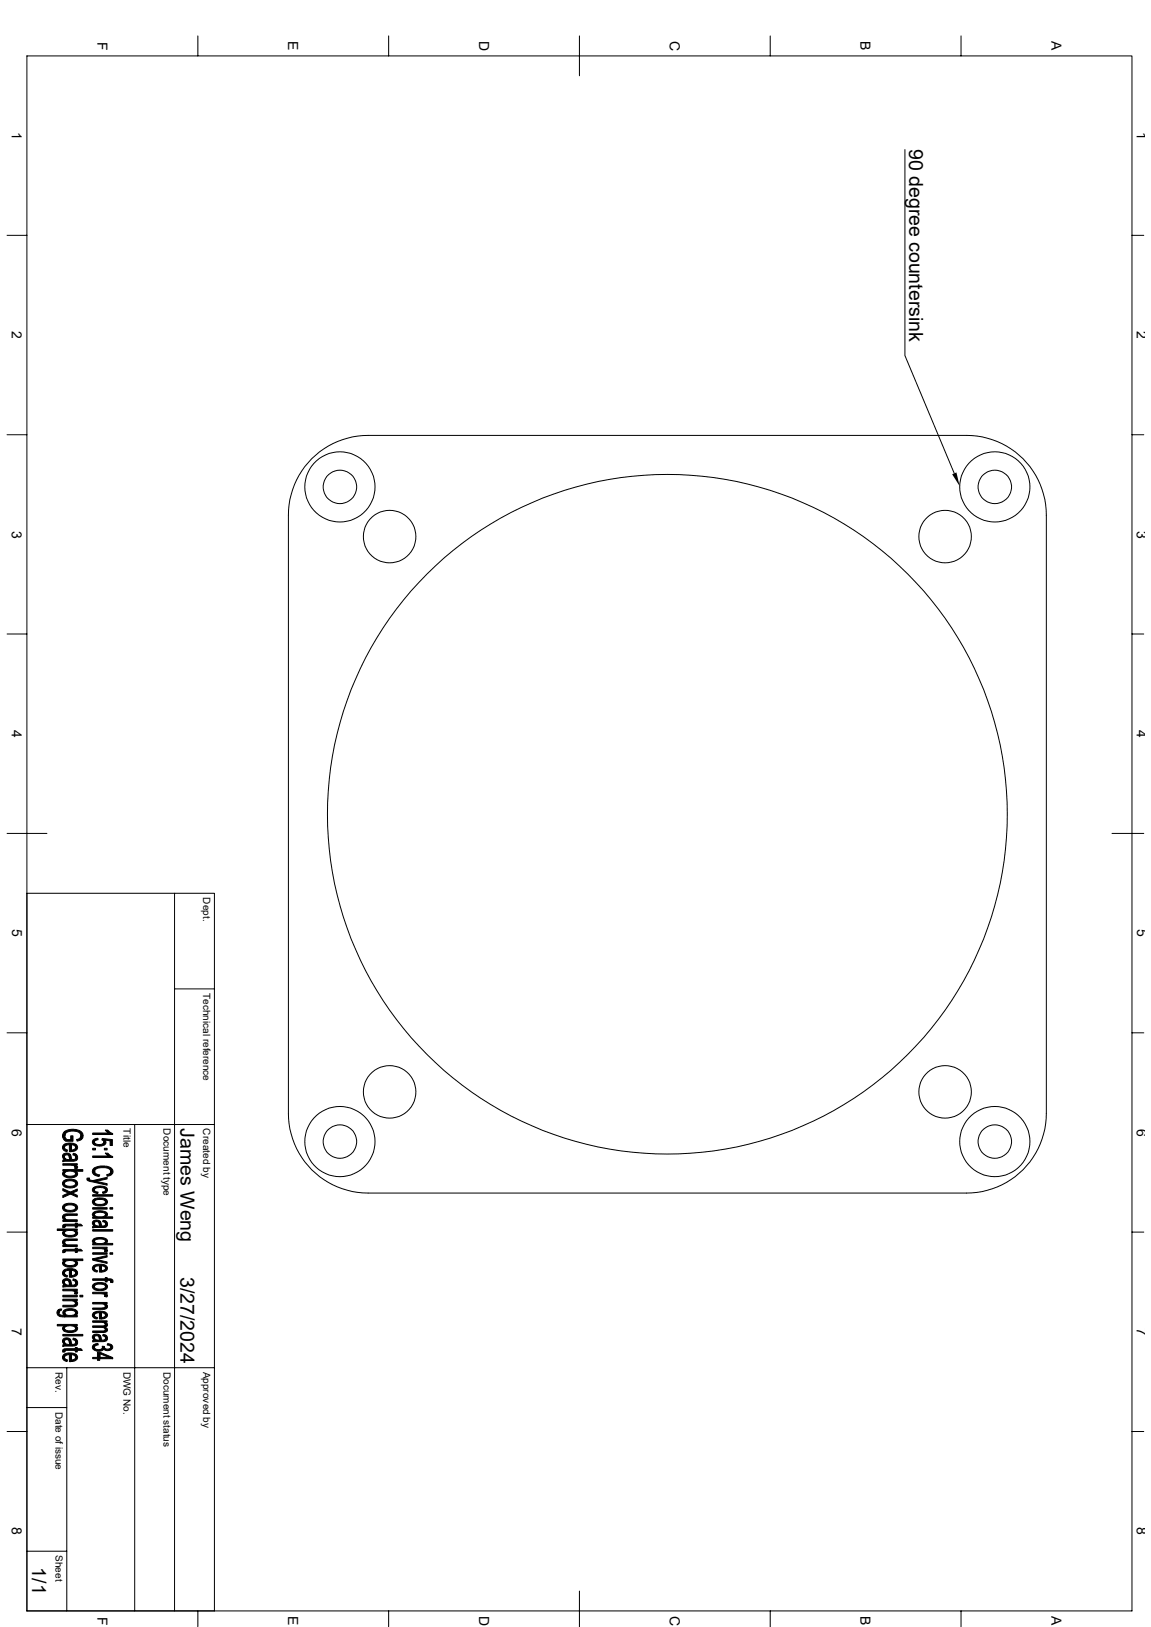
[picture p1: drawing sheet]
<svg xmlns="http://www.w3.org/2000/svg" width="297mm" height="420mm" viewBox="0 0 297 420" stroke-linecap="round" stroke-linejoin="round" font-family="sans-serif">
<g fill="none" stroke="#000" stroke-width=".26">
<path d="M6.9 14.4h285.2v401.4h-285.2zM51.1 9.3v5.1M100.3 9.3v5.1M149.5 9.3v10.3M198.8 9.3v5.1M248 9.3v5.1M233.5 38.6v53.2l12.8 30.4M1.8 60.7h5.1M292.1 60.7h3M1.8 112.2h5.1M80.4 118.4a20.7 20.7 0 0 1 14.6-6h154.4a20.5 20.5 0 0 1 20.6 20.6v154.4a20.5 20.5 0 0 1-20.6 20.6h-154.4a20.5 20.5 0 0 1-20.6-20.6v-154.4a20.7 20.7 0 0 1 6-14.6zM292.1 112.2h3"/>
<path d="M1.8 163.7h5.1M292.1 163.7h3M1.8 215.1h10.3M286.9 215.1h8.2M6.9 230.6h48.4v185.2M45 230.6v185.2M45 255.3h10.3M1.8 266.6h5.1M292.1 266.6h3M6.9 290.3h48.4M34.8 290.3v125.5M1.8 318.1h5.1"/>
<path d="M292.1 318.1h3M6.9 353.1h48.4M17.2 353.1v62.7M1.8 369.5h5.1M6.9 363.3h10.3M292.1 369.5h3M6.9 400.4h10.3M51.1 415.8v4.1M100.3 415.8v4.1M149.5 410.7v9.2M198.8 415.8v4.1M248 415.8v4.1"/>
<circle cx="87.7" cy="125.7" r="9.1"/>
<circle cx="87.7" cy="125.7" r="4.3"/>
<circle cx="100.5" cy="138.5" r="6.8"/>
<circle cx="243.9" cy="138.5" r="6.8"/>
<circle cx="256.7" cy="125.7" r="4.3"/>
<circle cx="256.7" cy="125.7" r="9.1"/>
<circle cx="172.2" cy="210.2" r="87.7"/>
<circle cx="87.7" cy="294.7" r="4.3"/>
<circle cx="87.7" cy="294.7" r="9.1"/>
<circle cx="100.5" cy="281.8" r="6.8"/>
<circle cx="243.9" cy="281.8" r="6.8"/>
<circle cx="256.7" cy="294.7" r="4.3"/>
<circle cx="256.7" cy="294.7" r="9.1"/>
</g>
<g fill="#000" stroke="#000" stroke-width=".26">
<path d="M16.6 298.6l.1 .8z" fill-rule="evenodd"/>
<path d="M16.4 295.5l.2-.1v.9l.3 .4 .5 .1-.1 .5a1.04 1.04 0 0 1-1-.6 1.04 1.04 0 0 1 .1-1.2z" fill-rule="evenodd"/>
<path d="M16.4 297.9a1.34 1.34 0 0 1 1.7 .1l-.1 1.3a1.07 1.07 0 0 0-.9-1.2l-.5 .4v.8a.91 .91 0 0 1-.2-1.4z" fill-rule="evenodd"/>
<path d="M16.5 292.2l.2-.1 .1 1.4 .5 .7h.9v-1h.6v1.4h-1.9l-.4-.5a1.44 1.44 0 0 1 0-1.9z" fill-rule="evenodd"/>
<path d="M16.6 295.4l1.1-.3h1.1l.7 .3v.8l-.2-.4-.9-.3v1.8h-.5v-1.8l-.9 .2-.4 .5z" fill-rule="evenodd"/>
<path d="M18.9 297.7l.6 .2v.8l-.2-.4-.5-.2z" fill-rule="evenodd"/>
<path d="M18.4 295.5v1.3h.4l.5-.2 .2-1.2a1.01 1.01 0 0 1 .4 1.2 1.01 1.01 0 0 1-1.1 .6l-.4 .1z" fill-rule="evenodd"/>
<path d="M16.7 298.9l.5 .4h.9v-1.3l.2 .3a.74 .74 0 0 0 .2 .8 .74 .74 0 0 0 .8 .2l.2-.5v-.9a1.03 1.03 0 0 1 .4 1.3 1.03 1.03 0 0 1-1.3 .6l-2.4 .1v-.4l.5-.1z" fill-rule="evenodd"/>
<path d="M19.8 294.1l.8-.3 .3-.6-.1 1.1-.9 .3z" fill-rule="evenodd"/>
<path d="M16.8 292l1.7-.5 1.6 .2a1.4 1.4 0 0 1 1.2 1 1.4 1.4 0 0 1-.4 1.5v-1a1.59 1.59 0 0 0-2-1.2 1.74 1.74 0 0 0-2.2 1.2z" fill-rule="evenodd"/>
<path d="M23.9 296.4h.7v.4h-.7z" fill-rule="evenodd"/>
<path d="M24 294.3l.8-.4 .5-.1v.4l-.9 .4-.1 1a.87 .87 0 0 1-.3-1.3z" fill-rule="evenodd"/>
<path d="M24.3 294.8a1.5 1.5 0 0 0 2.5 0v.8a3.2 3.2 0 0 1-2.5 0z" fill-rule="evenodd"/>
<path d="M27 294.3a.67 .67 0 0 1 0 1.2z" fill-rule="evenodd"/>
<path d="M26.9 296.4h.7v.4h-.7z" fill-rule="evenodd"/>
<path d="M27.2 291.7h.6l.2 .3-.1 .5z" fill-rule="evenodd"/>
<path d="M27.2 297.7h.6l.2 .2-.1 .5z" fill-rule="evenodd"/>
<path d="M26.4 293.9l2.6 .3v1.5h-.6v-1.2l-1.4-.2-.1 1.3-.1-.9-.5-.4z" fill-rule="evenodd"/>
<path d="M23.9 292.5h4l.1-.5 1.1 .6v.3h-5.2z" fill-rule="evenodd"/>
<path d="M23.9 298.4h4l.1-.5 1.1 .6v.3h-5.2z" fill-rule="evenodd"/>
<path d="M16.3 317.8l.3-.2v1.4l-.5-.6z" fill-rule="evenodd"/>
<path d="M16.6 302.4l.1-.1-.1 .6z" fill-rule="evenodd"/>
<path d="M16.3 316.2l.5-.2v.8l-.6 .1z" fill-rule="evenodd"/>
<path d="M16.7 314.2l.1 .7z" fill-rule="evenodd"/>
<path d="M16.2 306.8l2 .9-.5 .3-1.5-.7z" fill-rule="evenodd"/>
<path d="M16.7 304.6l1-.2 1.3 .1 .5 .2v.8a1.76 1.76 0 0 0-2.4-.5l-.5 .5z" fill-rule="evenodd"/>
<path d="M16.6 310.9l1.1-.3 1.3 .1 .5 .2v.8a1.82 1.82 0 0 0-2.4-.5l-.5 .5z" fill-rule="evenodd"/>
<path d="M19.5 317.6v.7z" fill-rule="evenodd"/>
<path d="M16.2 300.4h3.7v.3h-.5v.5l-.6-.4h-2.6z" fill-rule="evenodd"/>
<path d="M16.2 308.6l3.7-1.7v.5l-3.7 1.7z" fill-rule="evenodd"/>
<path d="M18.2 308.2l.4-.2 .3 .1 1 .5v.4z" fill-rule="evenodd"/>
<path d="M16.4 313.6l.6-.2h2.9v.3l-3 .2-.2 .2-.1 .8a.74 .74 0 0 1-.2-1.3z" fill-rule="evenodd"/>
<path d="M16.2 314.9h.6v-.3l.6 .3h2.5v.4h-3.7z" fill-rule="evenodd"/>
<path d="M14.8 317.2h5.1v.4h-.4l-.1 .4a2.34 2.34 0 0 0-2.8 .2v.8v-1.4h-1.8z" fill-rule="evenodd"/>
<path d="M19.4 300.7l.6 .5-.2 .5-.6-.2z" fill-rule="evenodd"/>
<path d="M16.3 302.6l.3-.2v.5a1.87 1.87 0 0 0 2.5 .6l.4-.4v-.8a.85 .85 0 0 1 .4 1.1 .85 .85 0 0 1-.9 .6h-1.1a1.39 1.39 0 0 1-1.7-1.3z" fill-rule="evenodd"/>
<path d="M16.4 304.9l.2-.2v.8a1.67 1.67 0 0 0 2.2 .7l.5-.3 .2-.3v-.9a1.03 1.03 0 0 1 .5 1.2 1.03 1.03 0 0 1-1.2 .7h-.4a1.69 1.69 0 0 1-2.3-1.2z" fill-rule="evenodd"/>
<path d="M16.4 311.1l.2-.2v.8a1.67 1.67 0 0 0 2.2 .7l.5-.3 .2-.3v-.9a1.03 1.03 0 0 1 .4 1.2 1.03 1.03 0 0 1-1.1 .7h-.4a1.68 1.68 0 0 1-2.3-1.2z" fill-rule="evenodd"/>
<path d="M16.6 318.3a2 2 0 0 0 2.6 .4l.3-.4 .1-.6a.84 .84 0 0 1 .3 1 .84 .84 0 0 1-.9 .5l-1.3 .1-.9-.2-.2-.1z" fill-rule="evenodd"/>
<path d="M16.8 316h2.6v-.3h.5v.3h1l.4 .4h-1.4v.4h-.5v-.4h-2.5l-.1 .3z" fill-rule="evenodd"/>
<path d="M16.2 301.9h5.2v.4h-1.9v.7a1.84 1.84 0 0 0-2.4-.6l-.4 .4v-.5h-.5z" fill-rule="evenodd"/>
<path d="M22.5 304.1h.6l-.1 .8-.6-.4z" fill-rule="evenodd"/>
<path d="M23.9 308.4h5.2v.4h-5.2z" fill-rule="evenodd"/>
<path d="M23.9 317.4h5.2v.4h-5.2z" fill-rule="evenodd"/>
<path d="M24.3 315.8l.1 .7z" fill-rule="evenodd"/>
<path d="M24 313.1l.3-.3 .1 1.3-.6-.5z" fill-rule="evenodd"/>
<path d="M24 306.7l.3-.2 .1 .8 .9 .4-.1 .4a1.08 1.08 0 0 1-1.3-1.3z" fill-rule="evenodd"/>
<path d="M24.4 302.4a1.16 1.16 0 0 0 1.3 .9l-.1 .4-1.3-.4z" fill-rule="evenodd"/>
<path d="M23.9 315.3a1.44 1.44 0 0 1 2 0l-.1 1.1a1.02 1.02 0 0 0-1.1-1l-.4 .3v.7l-.4-.5z" fill-rule="evenodd"/>
<path d="M24.3 309.5l.8-.3 1.6 .1 .5 .2v.8a1.97 1.97 0 0 0-2.6-.5l-.2 .5z" fill-rule="evenodd"/>
<path d="M26.6 315l.6 .2v.7l-.1-.3-.6-.2z" fill-rule="evenodd"/>
<path d="M26.5 307.7l.6-.2 .1-.3 .1 .7-.8 .2z" fill-rule="evenodd"/>
<path d="M23.9 304.8l3.7-.9v.4l-3 .7z" fill-rule="evenodd"/>
<path d="M23 304.3l.3 .3 4.3 1v.3l-4.5-1z" fill-rule="evenodd"/>
<path d="M23.9 311.7h3.7v.4h-3.7z" fill-rule="evenodd"/>
<path d="M24.3 306.5l1.3-.3a1.7 1.7 0 0 1 2.1 1l-.1 .5-.3 .2-.1-.7a1.89 1.89 0 0 0-2.4-.5l-.4 .5z" fill-rule="evenodd"/>
<path d="M24 309.8l.3-.3 .1 .8a1.55 1.55 0 0 0 2 .6l.8-.4v-1a.93 .93 0 0 1 .4 1.1 .93 .93 0 0 1-1 .6l-.4 .1a1.75 1.75 0 0 1-2.4-1.1z" fill-rule="evenodd"/>
<path d="M24.3 312.8l1.1-.3 .8 .1a1.11 1.11 0 0 1 1.5 1.1l-.5 .4v-.6a1.85 1.85 0 0 0-2.3-.4l-.3 .1-.2 .4z" fill-rule="evenodd"/>
<path d="M24.4 316l.5 .4 .9 .1 .1-1.2 .1 .3a.7 .7 0 0 0 .2 .7 .7 .7 0 0 0 .8 .1l.2-.3v-.9a.91 .91 0 0 1 .5 1.1 .91 .91 0 0 1-1.2 .6l-2.6 .1v-.4l.5-.1z" fill-rule="evenodd"/>
<path d="M27.5 303.2l.8-.3 .3-.5v.9l-.9 .4z" fill-rule="evenodd"/>
<path d="M28.4 311.7h.7v.4h-.7z" fill-rule="evenodd"/>
<path d="M23.9 314.1h.5v-.4a2.32 2.32 0 0 0 2.8-.1v.5h1.9v.4h-5.2z" fill-rule="evenodd"/>
<path d="M24.1 301.7l.5-.4 1.4-.3 1.9 .2a1.18 1.18 0 0 1 1.2 .8 1.18 1.18 0 0 1-.5 1.3v-.9a1.7 1.7 0 0 0-2.2-1 1.59 1.59 0 0 0-2 1l-.1 .9a1.01 1.01 0 0 1-.2-1.6z" fill-rule="evenodd"/>
<path d="M15.2 338l.7-.1-.1 .4-.5 .2-.1 .3z" fill-rule="evenodd"/>
<path d="M16.6 325.5l.1-.1-.1 .6z" fill-rule="evenodd"/>
<path d="M16.6 331l.1 .8z" fill-rule="evenodd"/>
<path d="M14.9 338.2l.3-.2v.8a1.02 1.02 0 0 0 1.5 .7v.4a1.48 1.48 0 0 1-2-1.1z" fill-rule="evenodd"/>
<path d="M16.3 322.7l.5-.2v.8l-.6 .1z" fill-rule="evenodd"/>
<path d="M16.7 320.7l.1 .7z" fill-rule="evenodd"/>
<path d="M16.3 328l.3-.2v.9l.8 .6-.1 .4a1.08 1.08 0 0 1-1-.5 1.08 1.08 0 0 1 0-1.2z" fill-rule="evenodd"/>
<path d="M16.3 330.4a1.45 1.45 0 0 1 1.8 0l-.1 1.3a.99 .99 0 0 0-1.2-1.1l-.2 .2v.9l-.5-.6z" fill-rule="evenodd"/>
<path d="M16.6 327.8l.8-.3 1.6 .1 .5 .2v.8l-.2-.4-.9-.3v1.8h-.5v-1.8l-.9 .2-.4 .5z" fill-rule="evenodd"/>
<path d="M18.9 330.1l.6 .2v.9l-.2-.5-.5-.2z" fill-rule="evenodd"/>
<path d="M19.4 335.7l.1 .7z" fill-rule="evenodd"/>
<path d="M19.5 338.9v.7z" fill-rule="evenodd"/>
<path d="M16.2 334.3h3.7v.5h-3.7z" fill-rule="evenodd"/>
<path d="M16.4 320.1l.6-.3h2.9v.4l-3 .1-.2 .3-.1 .8a.74 .74 0 0 1-.2-1.3z" fill-rule="evenodd"/>
<path d="M16.2 321.4h.6v-.3l.6 .3h2.5v.4h-3.7z" fill-rule="evenodd"/>
<path d="M16.2 332.8h3.7v.4h-.5v.5l-.5-.5h-2.7z" fill-rule="evenodd"/>
<path d="M16.2 335.4h3.7v.3h-.5v.5l-.9-.4h-2.3z" fill-rule="evenodd"/>
<path d="M16.7 338.9a1.96 1.96 0 0 0 2.7 .3l.1-.2v.6h.4v.3h-3.2z" fill-rule="evenodd"/>
<path d="M16.3 325.6l.3-.1v.5a1.87 1.87 0 0 0 2.5 .6l.4-.5v-.7a.87 .87 0 0 1 .4 1.1 .87 .87 0 0 1-1 .5l-1 .1a1.39 1.39 0 0 1-1.7-1.3z" fill-rule="evenodd"/>
<path d="M18.4 327.9v1.4h.2l.8-.5 .1-1a1.01 1.01 0 0 1 .4 1.2 1.01 1.01 0 0 1-1.1 .6l-.4 .1z" fill-rule="evenodd"/>
<path d="M16.7 331.3l.5 .4h.9v-1.3l.2 .3a.74 .74 0 0 0 .2 .8 .74 .74 0 0 0 .8 .1l.2-.4v-.9a1.01 1.01 0 0 1 .4 1.4 1.01 1.01 0 0 1-1.3 .4l-2.4 .2v-.4l.5-.1z" fill-rule="evenodd"/>
<path d="M19.4 333.2l.6 .4-.2 .5-.6-.1z" fill-rule="evenodd"/>
<path d="M16.2 336.9l3.1-.1 .2-1a.85 .85 0 0 1 .5 1.1 .85 .85 0 0 1-1.1 .5h-2.7z" fill-rule="evenodd"/>
<path d="M16.4 338.3a2.58 2.58 0 0 1 3.6 .4l-.1 .5-.4 .4v-.7a1.87 1.87 0 0 0-2.5-.4l-.3 .4v1v-.4l-.5-.5z" fill-rule="evenodd"/>
<path d="M16.8 322.5h2.6v-.3h.5v.3h1l.4 .4h-1.4v.4h-.5v-.4h-2.5l-.1 .2z" fill-rule="evenodd"/>
<path d="M20.6 334.3h.8v.5h-.8z" fill-rule="evenodd"/>
<path d="M16.2 325h5.2v.4h-1.9v.7a2.02 2.02 0 0 0-2.8-.3v-.4h-.5z" fill-rule="evenodd"/>
<path d="M24.2 319.8l.1-.1 .1 1.3a.63 .63 0 0 1-.6-.5 .63 .63 0 0 1 .4-.7z" fill-rule="evenodd"/>
<path d="M24 326.9l.3-.3 .1 1 .7 .4v.4a1 1 0 0 1-1-.4 1 1 0 0 1-.1-1.1z" fill-rule="evenodd"/>
<path d="M24.4 326.6l.9-.3 1.5 .1 .4 .2v.8l-.2-.4-.8-.3-.1 1.7h-.4v-1.7l-1 .2-.3 .5z" fill-rule="evenodd"/>
<path d="M24.4 331.3l.9-.2 1.5 .1 .4 .1v.8a1.91 1.91 0 0 0-2.4-.5l-.4 .5z" fill-rule="evenodd"/>
<path d="M24.3 338.8l1.1-.3 1.5 .1 .3 .2v.7l-.3-.5-.7-.1-.1 1.6h-.4v-1.7l-1 .2-.3 .5z" fill-rule="evenodd"/>
<path d="M27.1 336.5l.1 .7z" fill-rule="evenodd"/>
<path d="M23.9 321.9h3.7v.4h-.5v.4l-.2-.2-.7-.2h-2.3z" fill-rule="evenodd"/>
<path d="M23.9 325l3.7 .8v.3l-3.7-.8z" fill-rule="evenodd"/>
<path d="M23.9 325l3.7-.9v.4l-2.2 .5-.7 .1z" fill-rule="evenodd"/>
<path d="M23.9 333.6h3.7v.3h-.5v.5l-.5-.4h-2.7z" fill-rule="evenodd"/>
<path d="M23.9 336.2h3.7v.3h-.5v.4l-.7-.3h-2.5z" fill-rule="evenodd"/>
<path d="M23.9 323.4h3.7v.4h-3.7z" fill-rule="evenodd"/>
<path d="M24.3 319.7l1.7-.3a1.37 1.37 0 0 1 1.7 1.1l-.5 .5v-.6a1.93 1.93 0 0 0-2.3-.5l-.4 .2-.1 .3z" fill-rule="evenodd"/>
<path d="M27.1 322.3l.6 .4-.1 .5-.6-.2z" fill-rule="evenodd"/>
<path d="M26.2 326.7v1.3l.9-.3 .1-1.1a.84 .84 0 0 1 .5 1 .84 .84 0 0 1-.9 .7l-.7 .1z" fill-rule="evenodd"/>
<path d="M24.1 331.6l.2-.2 .1 .7a1.64 1.64 0 0 0 2.1 .6l.7-.4v-1a.93 .93 0 0 1 .4 1.2 .93 .93 0 0 1-1 .6h-.3a1.95 1.95 0 0 1-2.5-.9z" fill-rule="evenodd"/>
<path d="M27.1 333.9l.6 .3-.1 .6-.6-.2z" fill-rule="evenodd"/>
<path d="M23.9 337.7l2.9-.1 .4-.3 .1-.7a.77 .77 0 0 1 .3 1 .77 .77 0 0 1-1 .4h-2.7z" fill-rule="evenodd"/>
<path d="M26.2 338.9v1.2h.1l.9-.5v-.8a.87 .87 0 0 1 .5 1 .87 .87 0 0 1-1 .6l-.6 .1z" fill-rule="evenodd"/>
<path d="M23.9 330.1h3.3v-.3h.4v.3l1 .1v.6l-.4-.3h-.6v.4h-.4v-.4h-3.3z" fill-rule="evenodd"/>
<path d="M28.4 323.4h.7v.4h-.7z" fill-rule="evenodd"/>
<path d="M23.9 321h.5v-.4a2.32 2.32 0 0 0 2.8-.1v.5h1.9v.4h-5.2z" fill-rule="evenodd"/>
<path d="M28.6 330.2l.5 .3v.6l-.6-.1z" fill-rule="evenodd"/>
<path d="M16.2 344.5h5.2v.3h-5.2z" fill-rule="evenodd"/>
<path d="M16.3 342.5l.3-.2v1.3l-.5-.6z" fill-rule="evenodd"/>
<path d="M16.6 346.3l.1 .8z" fill-rule="evenodd"/>
<path d="M16.3 348.4l.5-.2v.8h-.6z" fill-rule="evenodd"/>
<path d="M16.4 349.7l.2-.2 .1 1.1 .7 .4-.1 .5a1.04 1.04 0 0 1-1-.6 1.04 1.04 0 0 1 .1-1.2z" fill-rule="evenodd"/>
<path d="M16.4 345.6a1.34 1.34 0 0 1 1.7 .1l-.1 1.3a1.03 1.03 0 0 0-1.1-1.2l-.3 .4v.8a.89 .89 0 0 1-.2-1.4z" fill-rule="evenodd"/>
<path d="M18.9 345.4l.6 .2v.9l-.2-.5-.5-.2z" fill-rule="evenodd"/>
<path d="M16.6 349.5l1-.3 1.2 .1 .7 .2v.9l-.2-.4-.9-.3v1.8h-.5v-1.8l-.9 .2-.4 .5z" fill-rule="evenodd"/>
<path d="M19.5 342.2v.7z" fill-rule="evenodd"/>
<path d="M14.8 341.9h5.1v.3h-.4l-.1 .4a2.18 2.18 0 0 0-2.8 .2v.8v-1.3h-1.8z" fill-rule="evenodd"/>
<path d="M16.6 342.9a2.04 2.04 0 0 0 2.9 .1l.1-.7a.81 .81 0 0 1 .4 1 .81 .81 0 0 1-.9 .5l-1.4 .2-.9-.3-.2-.1z" fill-rule="evenodd"/>
<path d="M16.7 346.5l.4 .4 1 .1v-1.3l.3 .6a.59 .59 0 0 0 .4 .8 .59 .59 0 0 0 .7-.6v-.9a1.03 1.03 0 0 1 .4 1.4 1.03 1.03 0 0 1-1.3 .5l-2.4 .1v-.5h.5z" fill-rule="evenodd"/>
<path d="M18.4 349.7v1.3h.4l.5-.2 .2-1.3a1.01 1.01 0 0 1 .4 1.3 1.01 1.01 0 0 1-1.1 .6l-.4 .1z" fill-rule="evenodd"/>
<path d="M16.8 348.2l2.6-.1v-.2h.5v.2h1l.4 .5h-1.4v.4h-.5v-.4h-2.5l-.1 .2z" fill-rule="evenodd"/>
<path d="M24.3 345.2l.1 .7z" fill-rule="evenodd"/>
<path d="M24 339l.3-.2 .1 .9 .7 .4v.4a1 1 0 0 1-1-.4 1 1 0 0 1-.1-1.1z" fill-rule="evenodd"/>
<path d="M24.3 347l1-.2 .1 .4-.8 .2-.3 .4z" fill-rule="evenodd"/>
<path d="M23.9 344.8a1.44 1.44 0 0 1 2-.1l-.1 1.2-.1-.1a.94 .94 0 0 0-.9-1l-.5 .3v.8l-.4-.5z" fill-rule="evenodd"/>
<path d="M24.2 347.1l.1-.1v.8a1.22 1.22 0 0 0 2.2 0v.7a1.8 1.8 0 0 1-2.7-.7z" fill-rule="evenodd"/>
<path d="M26.4 347.5l.5 .1v.8l-.2-.2-.2 .3z" fill-rule="evenodd"/>
<path d="M23.9 342.3l3.2-.2 .1 1.1-.2-.4-.4-.1-2.7-.1z" fill-rule="evenodd"/>
<path d="M26.6 344.5l.6 .1v.8l-.1-.3-.6-.3z" fill-rule="evenodd"/>
<path d="M27.1 341.3l.1 .6z" fill-rule="evenodd"/>
<path d="M23.9 341h3.7v.3h-.5v.3l-.8-.3h-2.4z" fill-rule="evenodd"/>
<path d="M27.3 341.3a.65 .65 0 0 1 .4 .7 .65 .65 0 0 1-.6 .6z" fill-rule="evenodd"/>
<path d="M23.9 343.6h2.9l.4-.3v-.7a.71 .71 0 0 1 .5 1 .71 .71 0 0 1-1 .4h-2.8z" fill-rule="evenodd"/>
<path d="M24.4 345.5l.5 .4h.9l.1-1.2 .1 .4a.61 .61 0 0 0 .5 .9 .61 .61 0 0 0 .7-.6v-.8a.91 .91 0 0 1 .5 1.2 .91 .91 0 0 1-1.2 .5l-2.6 .1v-.4l.5-.1z" fill-rule="evenodd"/>
<path d="M27.8 346.8l.9 .3-.1 .7-.2-.4-.8-.2z" fill-rule="evenodd"/>
<path d="M25.7 349.4v1h2.4l1 .3h-3.4z" fill-rule="evenodd"/>
<path d="M26.9 347.6a.88 .88 0 0 0 .8 .7 .88 .88 0 0 0 .9-.5l.1-.7a.83 .83 0 0 1 .3 1 .83 .83 0 0 1-1 .5l-1-.2z" fill-rule="evenodd"/>
<path d="M25.1 349h.6l3.4 1.4v.3l-3.4-1.3v1.8h-.6v-.5h-1.2v-.3h1.2z" fill-rule="evenodd"/>
</g>
<path d="M245.7 122.4l1.1-.4 .8 3.5z" fill="#000"/>
<g font-size="5">
<text x="234.6" y="38.4" transform="rotate(90 234.6 38.4)">90 degree countersink</text>
<text x="46.6" y="291.3" transform="rotate(90 46.6 291.3)">James Weng</text>
<text x="46.6" y="329.6" transform="rotate(90 46.6 329.6)">3/27/2024</text>
<text x="8.3" y="404.6" transform="rotate(90 8.3 404.6)">1/1</text>
</g>
<g font-size="3.6">
<text x="25.1" y="10.8" transform="rotate(90 25.1 10.8)">F</text>
<text x="74.4" y="10.7" transform="rotate(90 74.4 10.7)">E</text>
<text x="123.6" y="10.5" transform="rotate(90 123.6 10.5)">D</text>
<text x="172.8" y="10.5" transform="rotate(90 172.8 10.5)">C</text>
<text x="222.1" y="10.7" transform="rotate(90 222.1 10.7)">B</text>
<text x="271.3" y="10.7" transform="rotate(90 271.3 10.7)">A</text>
<text x="3.1" y="34" transform="rotate(90 3.1 34)">1</text>
<text x="293.4" y="34" transform="rotate(90 293.4 34)">1</text>
<text x="3.1" y="85.5" transform="rotate(90 3.1 85.5)">2</text>
<text x="293.4" y="85.5" transform="rotate(90 293.4 85.5)">2</text>
<text x="3.1" y="136.9" transform="rotate(90 3.1 136.9)">3</text>
<text x="293.4" y="136.9" transform="rotate(90 293.4 136.9)">3</text>
<text x="3.1" y="188.4" transform="rotate(90 3.1 188.4)">4</text>
<text x="293.4" y="188.4" transform="rotate(90 293.4 188.4)">4</text>
<text x="3.1" y="239.9" transform="rotate(90 3.1 239.9)">5</text>
<text x="293.4" y="239.9" transform="rotate(90 293.4 239.9)">5</text>
<text x="3.1" y="291.3" transform="rotate(90 3.1 291.3)">6</text>
<text x="293.4" y="291.3" transform="rotate(90 293.4 291.3)">6</text>
<text x="3.1" y="342.8" transform="rotate(90 3.1 342.8)">7</text>
<text x="293.4" y="342.8" transform="rotate(90 293.4 342.8)">7</text>
<text x="3.1" y="394.3" transform="rotate(90 3.1 394.3)">8</text>
<text x="293.4" y="394.3" transform="rotate(90 293.4 394.3)">8</text>
<text x="25.1" y="417.3" transform="rotate(90 25.1 417.3)">F</text>
<text x="74.4" y="417.2" transform="rotate(90 74.4 417.2)">E</text>
<text x="123.6" y="417.1" transform="rotate(90 123.6 417.1)">D</text>
<text x="172.8" y="417.1" transform="rotate(90 172.8 417.1)">C</text>
<text x="222.1" y="417.2" transform="rotate(90 222.1 417.2)">B</text>
<text x="271.3" y="417.2" transform="rotate(90 271.3 417.2)">A</text>
</g>
<g font-size="2.6">
<text x="52.5" y="231.6" transform="rotate(90 52.5 231.6)">Dept.</text>
<text x="52.5" y="256.3" transform="rotate(90 52.5 256.3)">Technical reference</text>
<text x="31.9" y="291.3" transform="rotate(90 31.9 291.3)">Title</text>
<text x="42.2" y="291.3" transform="rotate(90 42.2 291.3)">Document type</text>
<text x="52.5" y="291.3" transform="rotate(90 52.5 291.3)">Created by</text>
<text x="14.4" y="354.1" transform="rotate(90 14.4 354.1)">Rev.</text>
<text x="31.9" y="354.1" transform="rotate(90 31.9 354.1)">DWG No.</text>
<text x="42.2" y="354.1" transform="rotate(90 42.2 354.1)">Document status</text>
<text x="52.5" y="354.1" transform="rotate(90 52.5 354.1)">Approved by</text>
<text x="14.4" y="364.4" transform="rotate(90 14.4 364.4)">Date of issue</text>
<text x="14.4" y="401.4" transform="rotate(90 14.4 401.4)">Sheet</text>
</g>
</svg>
